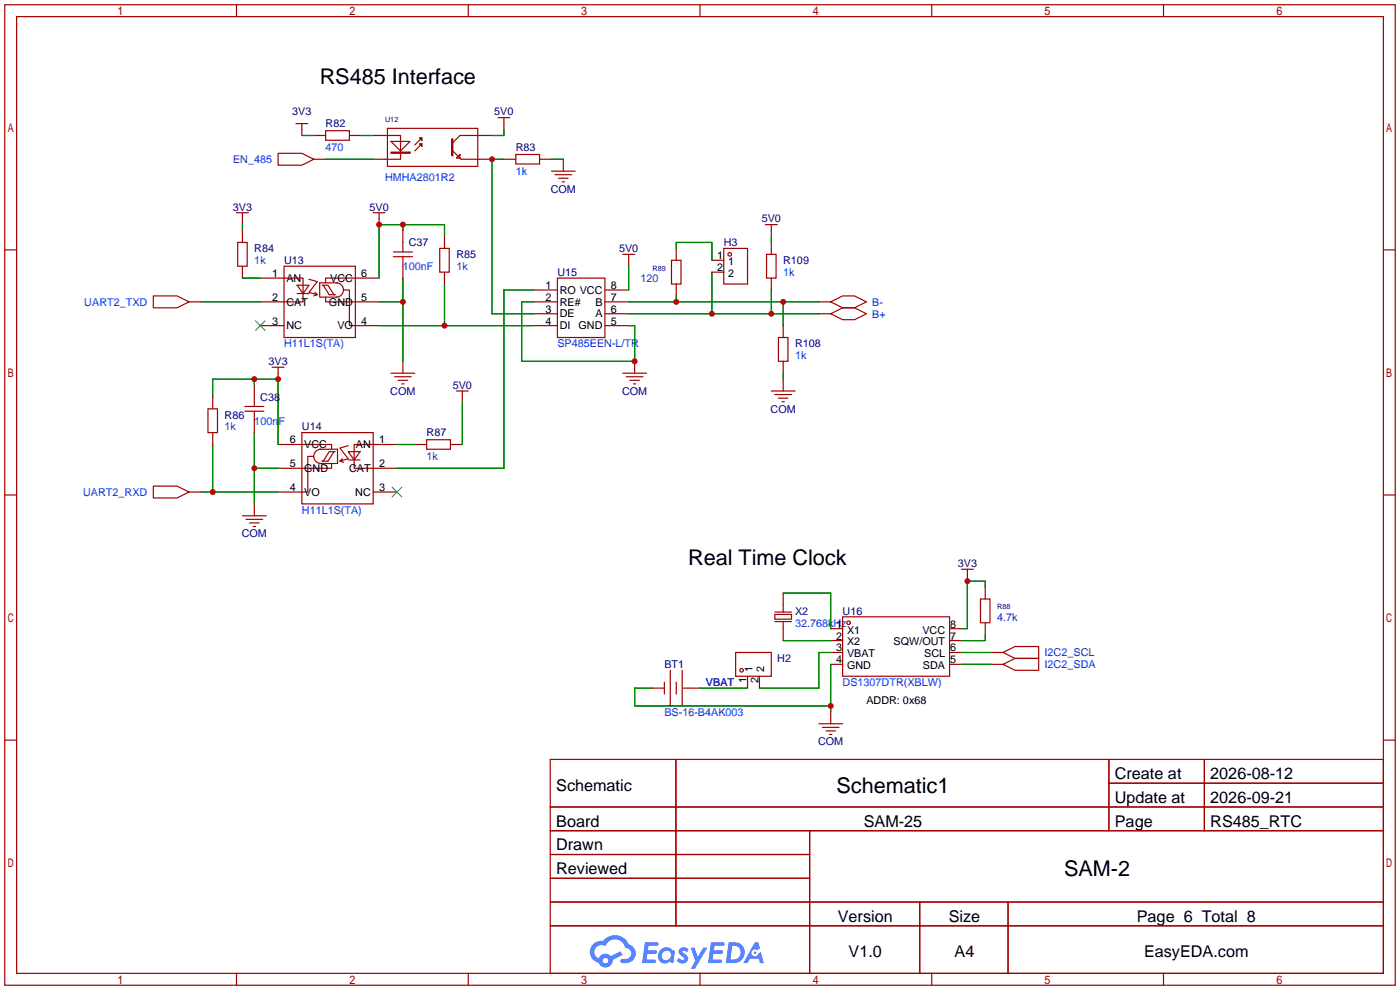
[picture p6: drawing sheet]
<svg xmlns="http://www.w3.org/2000/svg" width="299mm" height="212mm" viewBox="0 0 299 212" stroke-linecap="round" stroke-linejoin="round" font-family="sans-serif">
<g fill="none" stroke="#a10000" stroke-width=".25">
<path d="M1 1h297.2v209.6h-297.2zM3.6 3.6h292.1v204.4h-292.1zM50.5 1v2.6M100.1 1v2.6M149.6 1v2.6M199.1 1v2.6M248.7 1v2.6M1 53.4h2.6M295.7 53.4h2.5M1 105.8h2.6M295.7 105.8h2.5M1 158.2h2.6"/>
<path d="M295.7 158.2h2.5M117.6 162.3h178.1v45.7h-178.1zM117.6 172.5h178.1M117.6 177.5h178.1M144.5 162.3v35.6M173 177.5v30.5M237 162.3v15.2M237 167.4h58.7M257.4 162.3v15.2M117.6 182.6h55.4M117.6 192.8h178.1M117.6 187.7h55.4"/>
<path d="M117.6 197.9h178.1M196.6 192.8v15.2M215.4 192.8v15.2M50.5 208v2.6M100.1 208v2.6M149.6 208v2.6M199.1 208v2.6M248.7 208v2.6"/>
</g>
<g fill="#5487ff">
<path d="M145.3 202.7a1.3 1.3 0 0 1 1.9 .3l-.4 .6a.54 .54 0 0 0-.9-.2l.1 .2a1.34 1.34 0 0 1 .9 1.8 1.47 1.47 0 0 1-2.3-.1l.5-.6 .8 .5a.31 .31 0 0 0 .4-.3 .31 .31 0 0 0-.3-.4 1.12 1.12 0 0 1-.7-1.8z"/>
<path d="M147.6 202.5h.9l.6 2 1.2-2h.9l-2.7 4.6h-.9l1-1.7z"/>
<path d="M137.8 201.4h1.7a1.31 1.31 0 0 1 1.2 .2 .4 .4 0 0 1-.3 .5l-1.8 .1-.1 .9h1.6a.4 .4 0 0 1 .4 .4 .4 .4 0 0 1-.5 .4h-1.6l-.2 1.2h1.4a.46 .46 0 0 1 .5 0 .46 .46 0 0 1 .1 .5l-.4 .2h-2.6z"/>
<path d="M151.9 201.4h1.7a1.32 1.32 0 0 1 1.2 .2 .39 .39 0 0 1-.3 .5l-1.8 .1-.1 .9h1.6a.4 .4 0 0 1 .4 .4 .4 .4 0 0 1-.4 .4h-1.7l-.2 1.2h1.4a.46 .46 0 0 1 .5 0 .46 .46 0 0 1 .1 .5l-.4 .2h-2.6z"/>
<path d="M161.3 201.4h.8l.3 1.3-.6 .4a.75 .75 0 0 0-1.1 .3 .75 .75 0 0 0 .5 1 .75 .75 0 0 0 .9-.7l.5-.2 .6 2.3h-.8l-.3-.9h-1.8l-.5 .9h-1z"/>
<path d="M155.7 201.4l-.6 4.4h1.5a2.27 2.27 0 0 0 2.6-2.2 2.27 2.27 0 0 0-2.7-2.2zM156.5 202.1a1.5 1.5 0 0 1 1.8 1.6 1.5 1.5 0 0 1-1.9 1.4h-.3z"/>
<path d="M141.2 203a1.6 1.6 0 0 0-.3 2.3 1.6 1.6 0 0 0 2.3 .2l.7 .3 .3-2.4-.1-.3-.5-.1a1.58 1.58 0 0 0-2.4 0zM141.8 203.5a.98 .98 0 0 1 1.6 .4 .98 .98 0 0 1-1.1 1.3 .94 .94 0 0 1-.9-.7 .94 .94 0 0 1 .4-1z"/>
<path d="M126.8 201.8a2.37 2.37 0 0 0 1.1 4 1.54 1.54 0 0 0 1.8 1 1.54 1.54 0 0 0 1.2-1.6l2.2-1.1-.5-.8-2 1a1.57 1.57 0 0 0-2.7 .5 1.5 1.5 0 0 1-.7-2.1 1.5 1.5 0 0 1 2.2-.5 2.23 2.23 0 0 1 2.3-1.4 2.23 2.23 0 0 1 2 1.8 1.16 1.16 0 0 1 1.2 1.1 1.16 1.16 0 0 1-1.1 1.2h-.7a.47 .47 0 0 0-.5 .4 .47 .47 0 0 0 .4 .5 2.17 2.17 0 0 0 2.5-.9 2.17 2.17 0 0 0-.3-2.7l-.8-.4a3.2 3.2 0 0 0-5.5-.7l-1.1 .1zM128.8 205.3a.6 .6 0 0 1 1.2 0 .6 .6 0 0 1-1.2 0z"/>
<circle cx="161.4" cy="203.6" r=".28"/>
</g>
<g fill="none" stroke="#a10000" stroke-width=".25">
<path d="M59.4 32.8h5.1l2.6 1.2-2.6 1.3h-5.1zM63.2 26.4h2.6M64.5 26.4v2.6M67.1 29h2.5M67.1 34h2.5M69.6 27.9h5.1v2.1h-5.1zM74.7 29h2.5M79.8 29h5.8v5h-5.8M82.8 27.4h19.3v8.2h-19.3zM83.6 30.2h4l-2 2.1zM83.6 32.5h4v.3h-4zM89.7 29.5h.5v.5z"/>
<path d="M89.7 30.7h.5v.5zM90.2 30.7l-1.6 1.6M90.2 29.5l-1.6 1.5M96.5 29.7h.3v3.6h-.3zM96.8 32.3l1.8 1.7h6.6M98.3 33v.8h-.8zM105.2 29h-6.9l-1.5 1.5M106.4 25.1h2.6M107.7 34h2.5M107.7 25.1v2.6M110.2 33h5.1v2.1h-5.1zM115.3 34h2.6"/>
<path d="M117.9 36.6h5M118.6 37.3h3.6M119.4 38.1h2M120.1 38.9h.5M120.4 34v2.6M50.5 45.5h2.6M50.8 51.8h2v5.1h-2zM51.8 45.5v2.5M51.8 49.3v2.5M51.8 56.9v2.5M55.6 59.4h9.2v5.1h-9.2M60.7 56.9h15.2v15.2h-15.2z"/>
<path d="M66 59.7l1.8 .5-1.8 2.3 1.8 .5-.5-.5M79.8 45.5h2.5M81 59.4h-11.4v1.1M81 45.5v2.5M84.1 54.9h4M84.1 53.8h4M86.1 49.3v4.5M86.1 54.9v4.5M94 53.1h2v5.1h-2zM95 50.5v2.6M95 58.2v2.5M119.1 59.4h10.2v12.7h-10.2z"/>
<path d="M133.1 54.4h2.5M134.4 54.4v2.5M143.5 55.6h2v5.1h-2zM144.5 53.1v2.5M152.1 55.6h2.6M152.1 58.2h2.6M154.7 53.1h5.1v7.6h-5.1zM163.6 48h2.5M163.8 54.4h2.1v5h-2.1zM164.8 48v2.5M164.8 51.8v2.6M164.8 59.4v2.6"/>
<path d="M32.8 63.2h5l2.6 1.3-2.6 1.3h-5zM40.4 64.5h2.5M55.6 69.6h5.1M58.2 78.5h2.5M59.4 78.5v2.5M63.5 61h2.5l-1.2 1.7zM63.5 62.7h2.5M67.8 63l-.7 .2M68.8 61h1.3l1.3 2h.2h-1.2l-1.3-2M69.6 63.5v1h11.4M71.9 60.5a1.52 1.52 0 0 1 1.5 1.5 1.52 1.52 0 0 1-1.5 1.5M72.1 60.5h-3.8v3h3.8"/>
<path d="M73.4 62h1.3v7.6h6.3M83.6 79.8h5M86.1 77.2v2.6M114 62h5.1M114 64.5h5.1M114 67.1h5.1M114 69.6h5.1M129.3 62h5.1M129.3 64.5h5.1M129.3 67.1h5.1M129.3 69.6h5.1M133.1 79.8h5.1"/>
<path d="M135.6 77.2v2.6M144.5 60.7v2.5M166.4 72.1h2v5.1h-2zM167.4 69.6v2.5M167.4 77.2v2.6M175 64.5h2.5M175 67.1h2.5M177.5 64.5l2.6-1.3h2.5l2.6 1.3-2.6 1.3h-2.5zM177.5 67.1l2.6-1.3h2.5l2.6 1.3-2.6 1.2h-2.5zM44.4 87.4h2.1v5.1h-2.1zM45.5 84.8v2.6M45.5 92.5v2.5"/>
<path d="M52.3 87.9h4.1M52.3 86.9h4.1M54.4 82.3v4.6M54.4 87.9v4.6M59.4 95h11.5v1M64.5 92.5h15.3v15.2h-15.3zM67.1 97.5h-1.3v7.7h-6.4M68.3 96h3.8v3.1h-3.8M68.6 96a1.52 1.52 0 0 0-1.5 1.5 1.52 1.52 0 0 0 1.5 1.6M70.9 99.1v1h-11.5M71.4 96.5l-1.3 2.1h-1.3h.3l1.3-2.1h1.2M72.6 98.6l.8 .2"/>
<path d="M74.4 96.5h2.6l-1.3 1.8zM74.4 95.2l-1.8 .6 1.8 2.2-1.8 .6 .6-.6M74.4 98.3h2.6M84.3 80.5h3.6M84.8 95h-9.1v5.1h9.1M85.1 81.3h2M85.9 82h.5M88.6 95h2.6M91.2 94h5.1v2h-5.1zM96.3 95h2.5M97.5 83.6h2.6M98.8 83.6v2.5"/>
<path d="M133.9 80.5h3.5M134.6 81.3h2.1M135.4 82h.5M164.8 83.6h5.1M165.6 84.3h3.6M166.4 85.1h2M167.1 85.9h.5M167.4 81v2.6M32.8 103.9h5l2.6 1.3-2.6 1.2h-5zM40.4 105.2h2.5M51.8 110.2h5.1M52.6 111h3.5"/>
<path d="M53.3 111.8h2.1M54.1 112.5h.5M54.4 107.7v2.5M79.8 105.2h5M157.2 139.4h7.6v5.1h-7.6zM165.6 131.3h3.6v1h-3.6zM165.6 132.8h3.6M165.6 130.8h3.6M167.4 126.7v4.1M167.4 132.8v4.1M177.5 134.4h2.6M177.5 136.9h2.6"/>
<path d="M177.5 139.4h2.6M180.1 131.8h22.8v12.7h-22.8zM202.9 134.4h2.6M202.9 136.9h2.6M202.9 139.4h2.6M205.5 121.7h2.5M206.8 121.7v2.5M209.5 128h2.1v5.1h-2.1zM210.6 125.5v2.5M210.6 133.1v2.5M211.8 139.4h2.6M214.4 139.4l2.5-1.2h5.1v2.5h-5.1z"/>
<path d="M139.4 147.1h2.6M142 145.8v2.5M143.3 143.3v7.6M144.5 145.8v2.5M145.8 143.3v7.6M146 147.1h3.6M159.8 144.5v2.6M162.3 144.5v2.6M175 154.7h5.1M175.8 155.4h3.5M176.5 156.2h2.1M177.3 157h.5"/>
<path d="M177.5 142h2.6M177.5 152.1v2.6M202.9 142h2.6M211.8 142h2.6M214.4 142l2.5-1.3h5.1v2.6h-5.1z"/>
<circle cx="156" cy="54.4" r=".38"/>
<circle cx="181.4" cy="133.1" r=".38"/>
<circle cx="158.5" cy="143.3" r=".38"/>
</g>
<path d="M54.6 68.6l2 2M56.6 68.6l-2 2M83.8 104.1l2.1 2.1M85.9 104.1l-2.1 2.1" fill="none" stroke="#3c3" stroke-width=".25"/>
<g fill="none" stroke="#008700" stroke-width=".25">
<path d="M64.5 29h2.6M69.6 34h10.2M77.2 29h2.6M107.7 27.7v1.3h-2.5M107.7 34h-2.5v33.1h8.8M117.9 34h2.5M51.8 48v1.3M51.8 59.4h3.8M86.1 48v1.3M86.1 59.4v17.8M95 50.5v-2.5h-14v11.4M134.4 56.9v5.1"/>
<path d="M144.5 53.1v-1.3h7.6v3.8M152.1 58.2v8.9M164.8 50.5v1.3M42.9 64.5h12.7M81 64.5h5.1M81 69.6h33M95 60.7v8.9M114 64.5h-2.5v12.7h24.1v-7.6h-1.2M114 62h-6.3v38.1h-22.9M134.4 64.5h40.6M134.4 67.1h40.6M144.5 63.2v1.3"/>
<path d="M164.8 62v5.1M167.4 64.5v5.1M167.4 79.8v1.2M45.5 84.8v-3.8h13.9v14M45.5 95v10.2M54.4 81v1.3M54.4 92.5v15.2M84.8 95h3.8M98.8 86.1v8.9M42.9 105.2h16.5M54.4 100.1h5M167.4 126.7h10.1v7.7"/>
<path d="M167.4 136.9h10.1M177.5 139.4h-2.5v7.7h-12.7M205.5 139.4h6.3M210.6 135.6v1.3h-5.1M210.6 125.5v-1.3h-3.8v10.2h-1.3M139.4 147.1h-3.8v3.8h41.9M149.6 147.1h10.2M177.5 142v10.1M205.5 142h6.3"/>
</g>
<g fill="#c00">
<circle cx="86.1" cy="64.5" r=".63"/>
<circle cx="81" cy="48" r=".63"/>
<circle cx="86.1" cy="48" r=".63"/>
<circle cx="95" cy="69.6" r=".63"/>
<circle cx="59.4" cy="81" r=".63"/>
<circle cx="54.4" cy="81" r=".63"/>
<circle cx="54.4" cy="100.1" r=".63"/>
<circle cx="45.5" cy="105.2" r=".63"/>
<circle cx="105.2" cy="34" r=".63"/>
<circle cx="135.6" cy="77.2" r=".63"/>
<circle cx="144.5" cy="64.5" r=".63"/>
<circle cx="167.4" cy="64.5" r=".63"/>
<circle cx="152.1" cy="67.1" r=".63"/>
<circle cx="164.8" cy="67.1" r=".63"/>
<circle cx="206.8" cy="124.2" r=".63"/>
<circle cx="177.5" cy="150.9" r=".63"/>
</g>
<g font-size="4.6">
<text x="68.3" y="17.9">RS485 Interface</text>
<text x="147.1" y="120.7">Real Time Clock</text>
<text x="178.8" y="169.4">Schematic1</text>
<text x="227.4" y="187.2">SAM-2</text>
</g>
<g font-size="3.5">
<text x="238.3" y="166.5">Create at</text>
<text x="258.7" y="166.5">2026-08-12</text>
<text x="118.9" y="169.1">Schematic</text>
<text x="238.3" y="171.6">Update at</text>
<text x="258.7" y="171.6">2026-09-21</text>
<text x="118.9" y="176.7">Board</text>
<text x="184.6" y="176.7">SAM-25</text>
<text x="238.3" y="176.7">Page</text>
<text x="258.7" y="176.7">RS485_RTC</text>
<text x="118.9" y="181.8">Drawn</text>
<text x="118.9" y="186.8">Reviewed</text>
<text x="179.1" y="197">Version</text>
<text x="202.8" y="197">Size</text>
<text x="243" y="197">Page 6 Total 8</text>
<text x="181.4" y="204.6">V1.0</text>
<text x="204" y="204.6">A4</text>
<text x="244.5" y="204.6">EasyEDA.com</text>
</g>
<g font-size="2.3" fill="#000080">
<text x="62.5" y="24.7">3V3</text>
<text x="69.6" y="27.2">R82</text>
<text x="105.6" y="24.7">5V0</text>
<text x="110.2" y="32.3">R83</text>
<text x="117.7" y="41.2">COM</text>
<text x="49.8" y="45">3V3</text>
<text x="79" y="45">5V0</text>
<text x="162.8" y="47.5">5V0</text>
<text x="54.4" y="53.9">R84</text>
<text x="87.4" y="52.6">C37</text>
<text x="132.3" y="53.9">5V0</text>
<text x="154.7" y="52.6">H3</text>
<text x="60.7" y="56.4">U13</text>
<text x="97.5" y="55.2">R85</text>
<text x="119.1" y="59">U15</text>
<text x="167.4" y="56.4">R109</text>
<text x="169.9" y="74.2">R108</text>
<text x="57.4" y="78">3V3</text>
<text x="96.8" y="83.1">5V0</text>
<text x="48" y="89.5">R86</text>
<text x="55.6" y="85.6">C38</text>
<text x="83.4" y="84.4">COM</text>
<text x="132.9" y="84.4">COM</text>
<text x="164.7" y="88.2">COM</text>
<text x="64.5" y="92">U14</text>
<text x="91.2" y="93.3">R87</text>
<text x="51.7" y="114.9">COM</text>
<text x="204.7" y="121.2">3V3</text>
<text x="169.9" y="131.4">X2</text>
<text x="180.1" y="131.4">U16</text>
<text x="142" y="142.8">BT1</text>
<text x="166.1" y="141.5">H2</text>
<text x="174.9" y="159.3">COM</text>
</g>
<g font-size="2.3" fill="#00f">
<text x="49.8" y="34.8">EN_485</text>
<text x="69.6" y="32.3">470</text>
<text x="82.3" y="38.7">HMHA2801R2</text>
<text x="110.2" y="37.4">1k</text>
<text x="54.4" y="56.4">1k</text>
<text x="86.1" y="57.7">100nF</text>
<text x="97.5" y="57.7">1k</text>
<text x="167.4" y="59">1k</text>
<text x="18" y="65.3">UART2_TXD</text>
<text x="136.9" y="60.2">120</text>
<text x="186.4" y="65.3">B-</text>
<text x="186.4" y="67.9">B+</text>
<text x="60.7" y="74.2">H11L1S(TA)</text>
<text x="119.1" y="74.2">SP485EEN-L/TR</text>
<text x="169.9" y="76.8">1k</text>
<text x="48" y="92">1k</text>
<text x="54.4" y="90.7">100nF</text>
<text x="91.2" y="98.3">1k</text>
<text x="17.8" y="106">UART2_RXD</text>
<text x="64.5" y="109.8">H11L1S(TA)</text>
<text x="169.9" y="133.9">32.768kHz</text>
<text x="213.1" y="132.6">4.7k</text>
<text x="223.3" y="140.3">I2C2_SCL</text>
<text x="223.3" y="142.8">I2C2_SDA</text>
<text x="150.9" y="146.6">VBAT</text>
<text x="180.1" y="146.6">DS1307DTR(XBLW)</text>
<text x="142" y="153">BS-16-B4AK003</text>
</g>
<g font-size="2.3">
<text x="58.2" y="59.2">1</text>
<text x="77.2" y="59.2">6</text>
<text x="153.3" y="55.4">1</text>
<text x="153.3" y="57.9">2</text>
<text x="155.6" y="56.7">1</text>
<text x="155.6" y="59.2">2</text>
<text x="58.2" y="64.3">2</text>
<text x="61.2" y="60.2">AN</text>
<text x="61.2" y="65.3">CAT</text>
<text x="70.3" y="65.3">GND</text>
<text x="70.6" y="60.2">VCC</text>
<text x="77.2" y="64.3">5</text>
<text x="116.6" y="61.7">1</text>
<text x="116.6" y="64.3">2</text>
<text x="119.6" y="62.8">RO VCC</text>
<text x="119.6" y="65.3">RE#</text>
<text x="127.2" y="65.3">B</text>
<text x="130.6" y="64.3">7</text>
<text x="130.6" y="61.7">8</text>
<text x="58.2" y="69.4">3</text>
<text x="61.2" y="70.4">NC</text>
<text x="72.1" y="70.4">VO</text>
<text x="77.2" y="69.4">4</text>
<text x="116.6" y="66.8">3</text>
<text x="116.6" y="69.4">4</text>
<text x="119.6" y="67.8">DE</text>
<text x="119.6" y="70.4">DI</text>
<text x="123.6" y="70.4">GND</text>
<text x="127.2" y="67.8">A</text>
<text x="130.6" y="69.4">5</text>
<text x="130.6" y="66.8">6</text>
<text x="62" y="94.8">6</text>
<text x="65" y="95.8">VCC</text>
<text x="76" y="95.8">AN</text>
<text x="81" y="94.8">1</text>
<text x="62" y="99.8">5</text>
<text x="65" y="100.9">GND</text>
<text x="74.6" y="100.9">CAT</text>
<text x="81" y="99.8">2</text>
<text x="62" y="104.9">4</text>
<text x="65" y="105.9">VO</text>
<text x="75.9" y="105.9">NC</text>
<text x="81" y="104.9">3</text>
<text x="178.7" y="134.1">1</text>
<text x="178.7" y="136.7">2</text>
<text x="181" y="135.4">X1</text>
<text x="181" y="137.9">X2</text>
<text x="191" y="137.9">SQW/OUT</text>
<text x="197.1" y="135.4">VCC</text>
<text x="203.1" y="136.7">7</text>
<text x="203.1" y="134.1">8</text>
<text x="160.8" y="143.6" transform="rotate(-90 160.8 143.6)">1</text>
<text x="163.3" y="143.6" transform="rotate(-90 163.3 143.6)">2</text>
<text x="178.7" y="139.2">3</text>
<text x="178.7" y="141.8">4</text>
<text x="181" y="140.5">VBAT</text>
<text x="181" y="143">GND</text>
<text x="197.3" y="143">SDA</text>
<text x="197.5" y="140.5">SCL</text>
<text x="203.1" y="141.8">5</text>
<text x="203.1" y="139.2">6</text>
<text x="159.5" y="145.9" transform="rotate(-90 159.5 145.9)">1</text>
<text x="162.1" y="145.9" transform="rotate(-90 162.1 145.9)">2</text>
<text x="185.2" y="150.4">ADDR: 0x68</text>
</g>
<g font-size="1.6" fill="#000080">
<text x="82.3" y="26.1">U12</text>
<text x="139.4" y="57.9">R89</text>
<text x="213.1" y="130.2">R88</text>
</g>
</svg>
